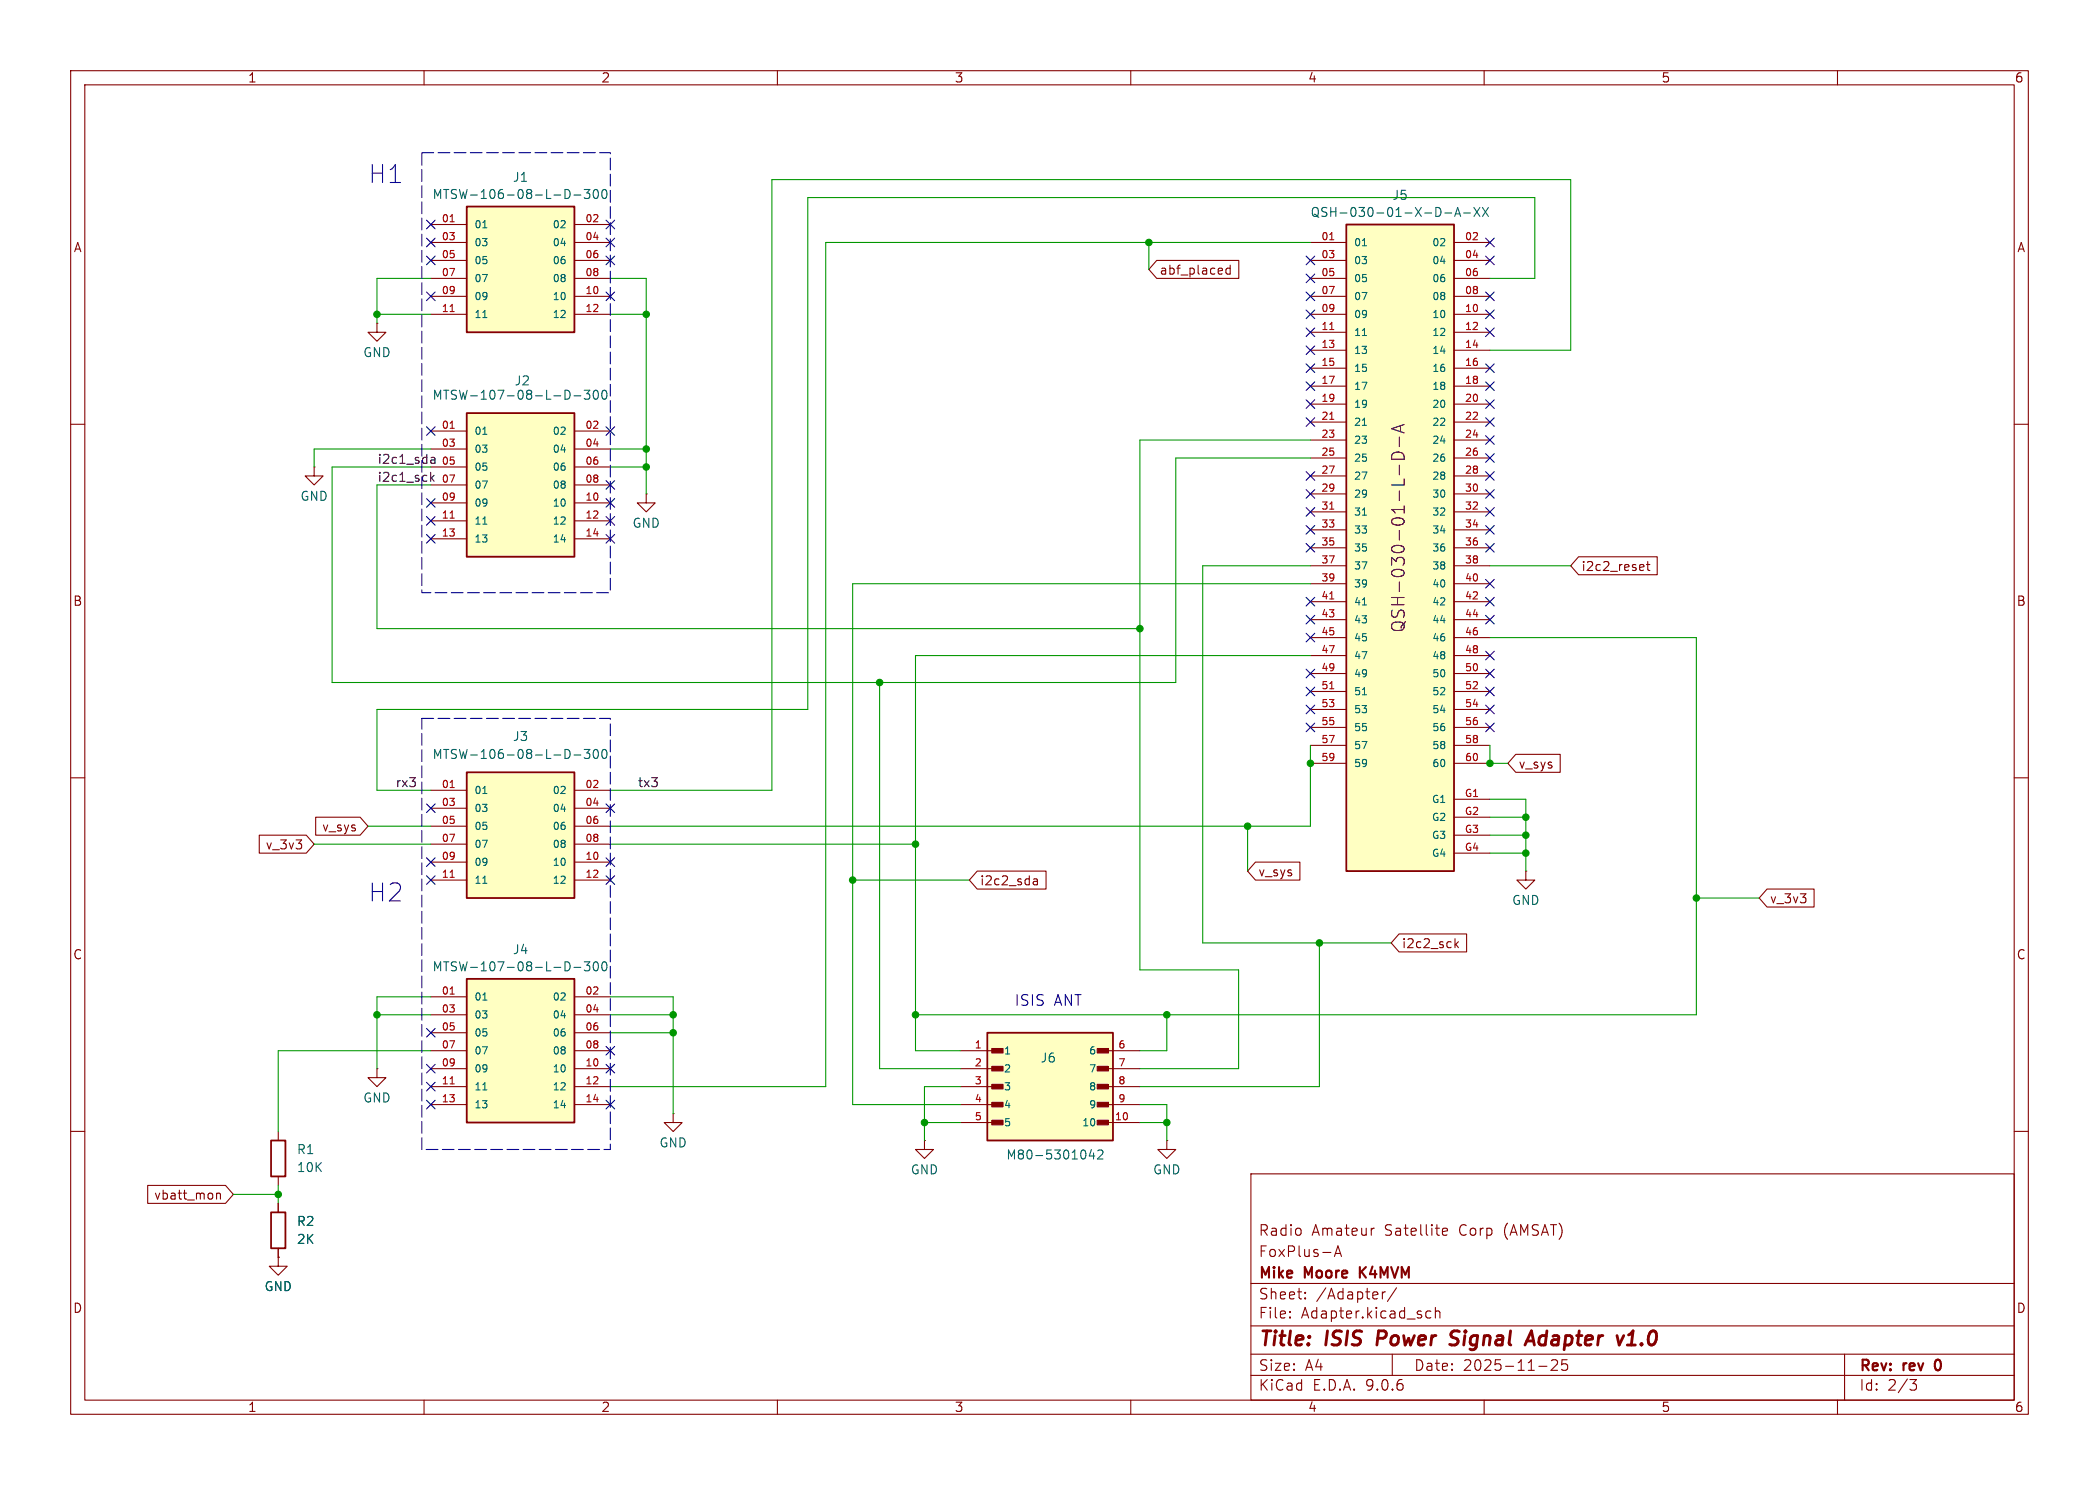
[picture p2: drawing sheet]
<svg xmlns="http://www.w3.org/2000/svg" width="297mm" height="210mm" viewBox="0 0 297 210" stroke-linecap="round" stroke-linejoin="round" font-family="sans-serif">
<g fill="none" stroke="#840000" stroke-width=".15">
<path d="M10 10h277v190h-277zM12 12h273v186h-273zM60 10v2M110 10v2M160 10v2M210 10v2M260 10v2M10 60h2M285 60h2M10 110h2M285 110h2M10 160h2"/>
<path d="M39.4 177.8v1.3h1.2l-1.2 1.2-1.3-1.2h1.3M39.4 177.8h.1M177 166h108v32h-108zM188.8 177.7l.5-1.5 .5 1.5M189 177.3h.7M194.5 173.7l-.3 .1M204.1 174.2l.7-.1-.1-.3-.4-.1-.2 .2 .1 .7 .1 .1 .4-.1M285 160h2M60 198v2M110 198v2M160 198v2M177 194.5h108"/>
<path d="M177 191.5h108M177 187.5h108M177 181.5h108M182.5 186.3h.1l-.1 .1M182.5 186.3v.1M182.5 185.5v.1M182.5 185.5h.1l-.1 .1M184.7 183.6v.1M184.7 183.6h-.1l.1 .1M184.7 182.8v.1M184.7 182.8h-.1l.1 .1M195.6 182.7v1"/>
<path d="M196 182.7l-.3 .1-.1 .2M197 191.5v3M197.6 182.1l-1.3 2M201.8 186.3l.2 .1 .5-.1M202.5 185.5l-.5-.1-.2 .1M203.1 185.5a.37 .37 0 0 1 .6 .1v.8M203.1 184.9v1.5M210 198v2M217.7 193.2h1.2M220.3 192.4l.1 .2-.1 .3-.8 .9h.9M221 192.3v.7l.2-.1h.5l.1 .3v.3l-.3 .3h-.3l-.2-.1M260 198v2"/>
<path d="M261 191.5v6.5M270.2 195.1h1l-.5 .6a.41 .41 0 0 1 .5 .3v.3l-.2 .2-.5 .1"/>
</g>
<path d="M192.4 179.2v1.5M193.3 179.2l-.9 .8M273.8 192.6v.3v.6" fill="none" stroke="#840000" stroke-width=".3"/>
<path d="M195.1 188.2l-.3 2M206.2 190a.85 .85 0 0 1-1.1 .1M206.2 188.2h-.5a.49 .49 0 0 0-.4 .4 .49 .49 0 0 0 .3 .6l.6 .2M215.8 190.2l.9-2 .4 2M216 189.6h1M230.3 190.2h1.1M230.4 188.8l.7-.6-.3 2" fill="none" stroke="#840000" stroke-width=".4"/>
<path d="M190.5 31.8h15.2v91.4h-15.2z" fill="#ffffc2"/>
<path d="M190.5 31.8h15.2v91.4h-15.2z" fill="none" stroke="#840000" stroke-width=".25"/>
<g fill="none" stroke="#840000" stroke-width=".15">
<path d="M185.4 34.3h5.1M185.4 36.8h5.1M185.4 39.4h5.1M205.7 34.3h5.1M205.7 36.8h5.1M205.7 39.4h5.1M185.4 41.9h5.1M185.4 44.5h5.1M185.4 47h5.1M185.4 49.5h5.1M185.4 52.1h5.1M185.4 54.6h5.1"/>
<path d="M185.4 57.2h5.1M185.4 59.7h5.1M205.7 41.9h5.1M205.7 44.5h5.1M205.7 47h5.1M205.7 49.5h5.1M205.7 52.1h5.1M205.7 54.6h5.1M205.7 57.2h5.1M205.7 59.7h5.1M185.4 62.2h5.1M185.4 64.8h5.1"/>
<path d="M185.4 67.3h5.1M185.4 69.9h5.1M185.4 72.4h5.1M185.4 74.9h5.1M185.4 77.5h5.1M205.7 62.2h5.1M205.7 64.8h5.1M205.7 67.3h5.1M205.7 69.9h5.1M205.7 72.4h5.1M205.7 74.9h5.1M205.7 77.5h5.1"/>
<path d="M185.4 80h5.1M185.4 82.6h5.1M185.4 85.1h5.1M185.4 87.6h5.1M185.4 90.2h5.1M185.4 92.7h5.1M185.4 95.3h5.1M185.4 97.8h5.1M205.7 80h5.1M205.7 82.6h5.1M205.7 85.1h5.1M205.7 87.6h5.1"/>
<path d="M205.7 90.2h5.1M205.7 92.7h5.1M205.7 95.3h5.1M205.7 97.8h5.1M185.4 100.3h5.1M185.4 102.9h5.1M185.4 105.4h5.1M185.4 108h5.1M205.7 100.3h5.1M205.7 102.9h5.1M205.7 105.4h5.1M205.7 108h5.1"/>
<path d="M205.7 113h5.1M205.7 115.6h5.1M205.7 118.1h5.1M205.7 120.7h5.1M95.2 157.5v1.3h1.3l-1.3 1.2-1.2-1.2h1.2M95.2 157.5h.1M130.8 161.3v1.3h1.3l-1.3 1.2-1.3-1.2h1.3M130.8 161.3h.1"/>
</g>
<g fill="none" stroke="#006464" stroke-width=".15">
<path d="M192.8 34.8h.6M204.4 30.1h1M205.8 30.6l.5-1.3 .4 1.3M206 30.2h.6M207.1 30.1h1M208.6 29.3l.8 1.3M209.4 29.3l-.8 1.3M209.8 29.3l.8 1.3M210.6 29.3l-.8 1.3M192.8 47.5h.6M192.8 60.2h.6M192.8 72.9h.6"/>
<path d="M192.8 85.6h.6M192.8 98.3h.6"/>
</g>
<path d="M188.2 33.9h.5M188.2 46.6h.5M188.2 59.3h.5M188.2 72h.5M188.2 84.7h.5M188.2 97.4h.5" fill="none" stroke="#a90000" stroke-width=".15"/>
<path d="M66 138.4h15.3v20.4h-15.3z" fill="#ffffc2"/>
<path d="M66 138.4h15.3v20.4h-15.3z" fill="none" stroke="#840000" stroke-width=".25"/>
<g fill="none" stroke="#840000" stroke-width=".15">
<path d="M61 141h5M61 143.5h5M61 146.1h5M61 148.6h5M61 151.1h5M61 153.7h5M61 156.2h5M81.3 141h5.1M81.3 143.5h5.1M81.3 146.1h5.1M81.3 148.6h5.1M81.3 151.1h5.1"/>
<path d="M81.3 153.7h5.1M81.3 156.2h5.1"/>
</g>
<path d="M79.9 136a.64 .64 0 0 1 .8 .7 .64 .64 0 0 1-.8 .6M81.2 136.8h1M82.7 136h.8l-.5 .5 .4 .1v.6l-.2 .1h-.3l-.2-.1M84.1 136.1l.1-.1a.69 .69 0 0 1 .3 1.2l-.1 .1a.69 .69 0 0 1-.3-1.2zM85.3 136.1l.2-.1a.69 .69 0 0 1 .3 1.2l-.2 .1a.69 .69 0 0 1-.3-1.2zM68.3 141.4h.6M68.3 154.1h.6" fill="none" stroke="#006464" stroke-width=".15"/>
<path d="M63.7 140.6h.6M63.7 153.3h.6" fill="none" stroke="#a90000" stroke-width=".15"/>
<path d="M66 109.2h15.3v17.8h-15.3z" fill="#ffffc2"/>
<path d="M66 109.2h15.3v17.8h-15.3z" fill="none" stroke="#840000" stroke-width=".25"/>
<path d="M61 111.8h5M61 114.3h5M61 116.8h5M61 119.4h5M81.3 111.8h5.1M81.3 114.3h5.1M81.3 116.8h5.1M81.3 119.4h5.1M61 121.9h5M61 124.5h5M81.3 121.9h5.1M81.3 124.5h5.1" fill="none" stroke="#840000" stroke-width=".15"/>
<path d="M68.3 112.2h.6M79.9 106a.64 .64 0 0 1 .8 .6 .64 .64 0 0 1-.8 .7M81.2 106.8h1M82.7 106h.8l-.5 .5 .4 .1v.5l-.2 .2h-.3l-.2-.2M84.1 106.1l.1-.1a.69 .69 0 0 1 .3 1.1l-.1 .2a.69 .69 0 0 1-.3-1.2zM85.3 106.1l.2-.1a.69 .69 0 0 1 .3 1.1l-.2 .2a.69 .69 0 0 1-.3-1.2zM68.3 124.9h.6" fill="none" stroke="#006464" stroke-width=".15"/>
<path d="M63.7 111.4h.6M63.7 124.1h.6" fill="none" stroke="#a90000" stroke-width=".15"/>
<path d="M139.7 146.1h17.8v15.2h-17.8z" fill="#ffffc2"/>
<path d="M139.7 146.1h17.8v15.2h-17.8z" fill="none" stroke="#840000" stroke-width=".25"/>
<g fill="#840000" stroke="#840000" stroke-width=".15">
<path d="M140.3 148.3h1.6v.6h-1.6z"/>
<path d="M140.3 150.8h1.6v.6h-1.6z"/>
<path d="M140.3 153.4h1.6v.6h-1.6z"/>
<path d="M140.3 155.9h1.6v.6h-1.6z"/>
<path d="M140.3 158.4h1.6v.7h-1.6z"/>
<path d="M155.3 148.3h1.5v.6h-1.5z"/>
<path d="M155.3 150.8h1.5v.6h-1.5z"/>
<path d="M155.3 153.4h1.5v.6h-1.5z"/>
<path d="M155.3 155.9h1.5v.6h-1.5z"/>
<path d="M155.3 158.4h1.5v.7h-1.5z"/>
</g>
<g fill="none" stroke="#840000" stroke-width=".15">
<path d="M53.3 45.7v1.3h1.3l-1.3 1.3-1.2-1.3h1.2M53.3 45.7h.1M44.4 66v1.3h1.3l-1.3 1.3-1.2-1.3h1.2M44.4 66h.1M215.9 123.2v1.3h1.3l-1.3 1.2-1.3-1.2h1.3M215.9 123.2h.1M135.9 148.6h5.1M135.9 151.1h5.1M135.9 153.7h5.1M135.9 156.2h5.1M135.9 158.8h5.1M156.2 148.6h5.1"/>
<path d="M156.2 151.1h5.1M156.2 153.7h5.1M156.2 156.2h5.1M156.2 158.8h5.1M165.1 161.3v1.3h1.3l-1.3 1.2-1.3-1.2h1.3M165.1 161.3h.1"/>
</g>
<path d="M154.4 162.6l-.3 .9h.8M154.7 163.1v.8M155.3 162.8l.2-.2h.3l.2 .2 .1 .2-.1 .2-.7 .7h.8" fill="none" stroke="#006464" stroke-width=".15"/>
<path d="M66 58.4h15.3v20.3h-15.3z" fill="#ffffc2"/>
<path d="M66 58.4h15.3v20.3h-15.3z" fill="none" stroke="#840000" stroke-width=".25"/>
<g fill="none" stroke="#840000" stroke-width=".15">
<path d="M61 61h5M61 63.5h5M61 66h5M61 68.6h5M61 71.1h5M61 73.7h5M61 76.2h5M81.3 61h5.1M81.3 63.5h5.1M81.3 66h5.1M81.3 68.6h5.1M81.3 71.1h5.1"/>
<path d="M81.3 73.7h5.1M81.3 76.2h5.1"/>
</g>
<path d="M79.9 55.2a.64 .64 0 0 1 .8 .6 .64 .64 0 0 1-.8 .7M81.2 56h1M82.7 55.2h.8l-.5 .5 .4 .1v.5l-.2 .2h-.3l-.2-.2M84.1 55.3l.1-.1a.69 .69 0 0 1 .3 1.1l-.1 .2a.69 .69 0 0 1-.3-1.2zM85.3 55.3l.2-.1a.69 .69 0 0 1 .3 1.1l-.2 .2a.69 .69 0 0 1-.3-1.2zM68.3 61.4h.6M68.3 74.1h.6" fill="none" stroke="#006464" stroke-width=".15"/>
<path d="M63.7 60.6h.6M63.7 73.3h.6" fill="none" stroke="#a90000" stroke-width=".15"/>
<path d="M66 29.2h15.3v17.8h-15.3z" fill="#ffffc2"/>
<path d="M66 29.2h15.3v17.8h-15.3zM38.4 171.5h2v5h-2zM38.4 161.3h2v5.1h-2z" fill="none" stroke="#840000" stroke-width=".25"/>
<g fill="none" stroke="#840000" stroke-width=".15">
<path d="M61 31.8h5M61 34.3h5M61 36.8h5M61 39.4h5M81.3 31.8h5.1M81.3 34.3h5.1M81.3 36.8h5.1M81.3 39.4h5.1M163.7 36.8h11.6v2.6h-11.6l-1.1-1.3zM174.1 37.5v1.3M174.1 38l-.4-.1-.2 .3v.3l.1 .2h.5M61 41.9h5"/>
<path d="M61 44.5h5M81.3 41.9h5.1M81.3 44.5h5.1M91.4 69.9v1.2h1.3l-1.3 1.3-1.2-1.3h1.2M91.4 69.9h.1M223.4 78.7h11.1v2.6h-11.1l-1.2-1.3zM232.2 79.8l.3 .1 .1 .2-.6 .2M233 79.8h.5M233.2 79.4v1.1v.1l.3 .1M232.5 80.6l-.3 .1M36.7 118.1h6.6l1.1 1.3-1.1 1.3h-6.6zM44.7 115.6h6.3l1.1 1.2-1.1 1.3h-6.3z"/>
<path d="M214.5 106.7h6.3v2.5h-6.3l-1.1-1.2zM138.3 123.2h9.7v2.5h-9.7l-1.1-1.2zM146.2 124.9l.2 .2h.4M146.2 124.3h.5l.1 .8M146.8 124.6h-.4l-.2 .2M177.6 121.9h6.3v2.6h-6.3l-1.1-1.3zM198 132.1h9.5v2.5h-9.5l-1.2-1.2zM205.9 132.8v1.2M206 133.5l.4 .5M206.4 133.2l-.5 .5M250 125.7h6.7v2.6h-6.7l-1.1-1.3zM53.3 151.1v1.3h1.3l-1.3 1.3-1.2-1.3h1.2"/>
<path d="M53.3 151.1h.1M20.9 167.6h11l1.1 1.3-1.1 1.3h-11zM30.6 168.7v.9M30.6 168.9l.2-.2 .3 .1 .1 .8M39.4 177.8h.1M39.4 160v1.3M39.4 166.4v1.2M39.4 170.2v1.3M39.4 176.5v1.3"/>
</g>
<path d="M68.3 32.2h.6M79.9 26.8a.64 .64 0 0 1 .8 .6 .64 .64 0 0 1-.8 .7M81.2 27.6h1M82.7 26.8h.8l-.5 .5 .4 .1v.5l-.2 .2h-.3l-.2-.2M84.1 26.9l.1-.1a.69 .69 0 0 1 .3 1.1l-.1 .2a.69 .69 0 0 1-.3-1.2zM85.3 26.9l.2-.1a.69 .69 0 0 1 .3 1.1l-.2 .2a.69 .69 0 0 1-.3-1.2zM68.3 44.9h.6" fill="none" stroke="#006464" stroke-width=".15"/>
<path d="M63.7 31.4h.6M63.7 44.1h.6" fill="none" stroke="#a90000" stroke-width=".15"/>
<path d="M60.9 65.3l.2 .2h.4M60.9 66.8v1.3M61 64.7h.5v.8M61.1 67.6l.3 .5M61.4 67.2l-.5 .5M61.5 65h-.4l-.2 .2" fill="none" stroke="#0f0f0f" stroke-width=".15"/>
<g fill="none" stroke="#009600" stroke-width=".15">
<path d="M61 39.4h-7.7v6.3M86.4 39.4h5v30.5M162.6 34.3v3.8M185.4 34.3h-68.6v119.4h-30.4M210.8 39.4h6.4v-11.5h-102.9v72.4h-61v11.5h7.7M53.3 44.5h7.7M86.4 44.5h5M210.8 49.5h11.4v-24.1h-113v86.4h-22.8M61 68.6h-7.7v20.3h108M61 63.5h-16.6v2.5M86.4 63.5h5M86.4 66h5"/>
<path d="M185.4 62.2h-24.1v75h14v13.9h-14M185.4 64.8h-19v31.7h-119.4v-30.5h14M124.5 96.5v54.6h11.4M185.4 82.6h-64.8v73.6h15.3M185.4 80h-15.2v53.4h26.6M185.4 92.7h-55.9v55.9h6.4M210.8 80h11.4M210.8 90.2h29.2v53.3h-110.5M44.4 119.4h16.6M52.1 116.8h8.9M86.4 119.4h43.1M176.5 116.8v6.4"/>
<path d="M185.4 105.4v11.4h-99M210.8 113h5.1v10.2M210.8 105.4v2.6h2.6M210.8 118.1h5.1M210.8 115.6h5.1M120.6 124.5h16.6M186.7 133.4v20.3h-25.4M210.8 120.7h5.1M240 127h8.9M53.3 143.5h7.7M61 141h-7.7v10.1M61 148.6h-21.6v11.4"/>
<path d="M86.4 141h8.8v16.5M86.4 143.5h8.8M86.4 146.1h8.8M130.8 158.8h5.1M135.9 153.7h-5.1v7.6M161.3 156.2h3.8v5.1M161.3 158.8h3.8M165.1 143.5v5.1h-3.8M33 168.9h6.4M39.4 167.6v2.6"/>
</g>
<g fill="none" stroke="#000084" stroke-width=".15">
<path d="M60.4 36.2l1.2 1.2M60.4 33.7l1.2 1.2M60.4 31.1l1.2 1.3M61.6 36.2l-1.2 1.2M61.6 33.7l-1.2 1.2M61.6 31.1l-1.2 1.3M85.8 31.1l1.2 1.3M85.8 33.7l1.2 1.2M85.8 36.2l1.2 1.2M87 31.1l-1.2 1.3M87 33.7l-1.2 1.2M87 36.2l-1.2 1.2"/>
<path d="M184.8 38.8l1.2 1.2M184.8 36.2l1.2 1.2M186 38.8l-1.2 1.2M186 36.2l-1.2 1.2M210.2 36.2l1.2 1.2M210.2 33.7l1.2 1.2M211.4 36.2l-1.2 1.2M211.4 33.7l-1.2 1.2M60.4 41.3l1.2 1.2M61.6 41.3l-1.2 1.2M85.8 41.3l1.2 1.2M87 41.3l-1.2 1.2"/>
<path d="M184.8 48.9l1.2 1.2M184.8 46.4l1.2 1.2M184.8 43.8l1.2 1.3M184.8 54l1.2 1.2M184.8 51.5l1.2 1.2M184.8 56.5l1.2 1.3M184.8 59.1l1.2 1.2M184.8 41.3l1.2 1.2M186 48.9l-1.2 1.2M186 46.4l-1.2 1.2M186 43.8l-1.2 1.3M186 54l-1.2 1.2"/>
<path d="M186 51.5l-1.2 1.2M186 59.1l-1.2 1.2M186 56.5l-1.2 1.3M186 41.3l-1.2 1.2M210.2 43.8l1.2 1.3M210.2 41.3l1.2 1.2M210.2 56.5l1.2 1.3M210.2 59.1l1.2 1.2M210.2 54l1.2 1.2M210.2 51.5l1.2 1.2M210.2 46.4l1.2 1.2M211.4 43.8l-1.2 1.3"/>
<path d="M211.4 41.3l-1.2 1.2M211.4 56.5l-1.2 1.3M211.4 59.1l-1.2 1.2M211.4 54l-1.2 1.2M211.4 51.5l-1.2 1.2M211.4 46.4l-1.2 1.2M60.4 60.4l1.2 1.2M60.4 70.5l1.2 1.2M60.4 75.6l1.2 1.2M60.4 73.1l1.2 1.2M61.6 60.4l-1.2 1.2M61.6 70.5l-1.2 1.2"/>
<path d="M61.6 75.6l-1.2 1.2M61.6 73.1l-1.2 1.2M85.8 75.6l1.2 1.2M85.8 73.1l1.2 1.2M85.8 70.5l1.2 1.2M85.8 68l1.2 1.2M85.8 60.4l1.2 1.2M87 75.6l-1.2 1.2M87 73.1l-1.2 1.2M87 70.5l-1.2 1.2M87 68l-1.2 1.2M87 60.4l-1.2 1.2"/>
<path d="M184.8 69.2l1.2 1.3M184.8 71.8l1.2 1.2M184.8 66.7l1.2 1.2M184.8 76.9l1.2 1.2M184.8 74.3l1.2 1.2M186 69.2l-1.2 1.3M186 71.8l-1.2 1.2M186 66.7l-1.2 1.2M186 76.9l-1.2 1.2M186 74.3l-1.2 1.2M210.2 69.2l1.2 1.3M210.2 61.6l1.2 1.2"/>
<path d="M210.2 66.7l1.2 1.2M210.2 64.2l1.2 1.2M210.2 74.3l1.2 1.2M210.2 76.9l1.2 1.2M210.2 71.8l1.2 1.2M211.4 69.2l-1.2 1.3M211.4 61.6l-1.2 1.2M211.4 66.7l-1.2 1.2M211.4 64.2l-1.2 1.2M211.4 74.3l-1.2 1.2M211.4 76.9l-1.2 1.2M211.4 71.8l-1.2 1.2"/>
<path d="M184.8 94.6l1.2 1.3M184.8 87l1.2 1.2M184.8 89.6l1.2 1.2M184.8 84.5l1.2 1.2M184.8 99.7l1.2 1.2M184.8 97.2l1.2 1.2M186 94.6l-1.2 1.3M186 84.5l-1.2 1.2M186 89.6l-1.2 1.2M186 99.7l-1.2 1.2M186 87l-1.2 1.2M186 97.2l-1.2 1.2"/>
<path d="M210.2 81.9l1.2 1.3M210.2 99.7l1.2 1.2M210.2 97.2l1.2 1.2M210.2 92.1l1.2 1.2M210.2 84.5l1.2 1.2M210.2 87l1.2 1.2M210.2 94.6l1.2 1.3M211.4 81.9l-1.2 1.3M211.4 99.7l-1.2 1.2M211.4 97.2l-1.2 1.2M211.4 92.1l-1.2 1.2M211.4 84.5l-1.2 1.2"/>
<path d="M211.4 87l-1.2 1.2M211.4 94.6l-1.2 1.3M60.4 113.7l1.2 1.2M61.6 113.7l-1.2 1.2M85.8 113.7l1.2 1.2M87 113.7l-1.2 1.2M184.8 102.3l1.2 1.2M186 102.3l-1.2 1.2M210.2 102.3l1.2 1.2M211.4 102.3l-1.2 1.2M60.4 121.3l1.2 1.2M60.4 123.9l1.2 1.2"/>
<path d="M61.6 121.3l-1.2 1.2M61.6 123.9l-1.2 1.2M85.8 123.9l1.2 1.2M85.8 121.3l1.2 1.2M87 123.9l-1.2 1.2M87 121.3l-1.2 1.2M60.4 153.1l1.2 1.2M60.4 155.6l1.2 1.2M60.4 150.5l1.2 1.2M60.4 145.4l1.2 1.3M61.6 153.1l-1.2 1.2M61.6 155.6l-1.2 1.2"/>
<path d="M61.6 150.5l-1.2 1.2M61.6 145.4l-1.2 1.3M85.8 150.5l1.2 1.2M85.8 148l1.2 1.2M85.8 155.6l1.2 1.2M87 150.5l-1.2 1.2M87 148l-1.2 1.2M87 155.6l-1.2 1.2"/>
</g>
<path d="M197 64.3a1.01 1.01 0 0 1 1.7 .2v.4h-1.8zM198 61.8v1.4M198 65.8v1.3M198.2 60.2v.8M198.7 60l-1.8 .6 1.8 .6" fill="none" stroke="#000" stroke-width=".15"/>
<path d="M59.7 21.6h26.7v62.2h-26.7zM59.7 101.6h26.7v61h-26.7z" fill="none" stroke="#0000c2" stroke-width=".15" stroke-dasharray="1.7 .6"/>
<g fill="#009600" stroke="#009600" stroke-width=".15">
<circle cx="91.4" cy="66" r=".46"/>
<circle cx="53.3" cy="44.5" r=".46"/>
<circle cx="91.4" cy="44.5" r=".46"/>
<circle cx="91.4" cy="63.5" r=".46"/>
<circle cx="161.3" cy="88.9" r=".46"/>
<circle cx="129.5" cy="143.5" r=".46"/>
<circle cx="120.6" cy="124.5" r=".46"/>
<circle cx="124.5" cy="96.5" r=".46"/>
<circle cx="129.5" cy="119.4" r=".46"/>
<circle cx="165.1" cy="158.8" r=".46"/>
<circle cx="165.1" cy="143.5" r=".46"/>
<circle cx="130.8" cy="158.8" r=".46"/>
<circle cx="95.2" cy="143.5" r=".46"/>
<circle cx="95.2" cy="146.1" r=".46"/>
<circle cx="185.4" cy="108" r=".46"/>
<circle cx="186.7" cy="133.4" r=".46"/>
<circle cx="210.8" cy="108" r=".46"/>
<circle cx="215.9" cy="118.1" r=".46"/>
<circle cx="240" cy="127" r=".46"/>
<circle cx="215.9" cy="120.7" r=".46"/>
<circle cx="176.5" cy="116.8" r=".46"/>
<circle cx="215.9" cy="115.6" r=".46"/>
<circle cx="162.6" cy="34.3" r=".46"/>
<circle cx="53.3" cy="143.5" r=".46"/>
<circle cx="39.4" cy="168.9" r=".46"/>
</g>
<g font-size="3.5" fill="#0000c2">
<text x="52.1" y="26.1">H1</text>
<text x="52.1" y="127.7">H2</text>
</g>
<g font-size="2.8" fill="#840000">
<text x="178" y="190.9">Title:</text>
<text x="187.7" y="190.9">ISIS</text>
<text x="195.7" y="190.9">Power</text>
<text x="206.9" y="190.9">Signal</text>
<text x="218.5" y="190.9">Adapter</text>
<text x="232.1" y="190.9">v1.0</text>
</g>
<text font-size="2.5" x="199" y="89.5" transform="rotate(-90 199 89.5)">QSH-030-01-L-D-A</text>
<g font-size="2.1" fill="#0000c2">
<text x="143.5" y="142.5">ISIS</text>
<text x="149.1" y="142.5">ANT</text>
</g>
<g font-size="2.1" fill="#840000">
<text x="178" y="178">FoxPlus-A</text>
<text x="178" y="175">Radio</text>
<text x="185.6" y="175">Amateur</text>
<text x="196" y="175">Satellite</text>
<text x="206.6" y="175">Corp</text>
<text x="213.1" y="175">(AMSAT)</text>
<text x="178" y="184">Sheet:</text>
<text x="178" y="181.2">Mike</text>
<text x="184.7" y="181.2">Moore</text>
<text x="186.2" y="184">/Adapter/</text>
<text x="193.1" y="181.2">K4MVM</text>
<text x="178" y="186.7">File:</text>
<text x="184.1" y="186.7">Adapter.kicad_sch</text>
<text x="178" y="196.9">KiCad</text>
<text x="178" y="194.1">Size:</text>
<text x="184.7" y="194.1">A4</text>
<text x="185.7" y="196.9">E.D.A.</text>
<text x="193.3" y="196.9">9.0.6</text>
<text x="200" y="194.1">Date:</text>
<text x="207" y="194.1">2025-11-25</text>
<text x="263" y="194.3">Rev:</text>
<text x="263" y="196.9">Id:</text>
<text x="267.1" y="196.9">2/3</text>
<text x="269.4" y="194.3">rev</text>
<text x="274.5" y="194.3">0</text>
</g>
<g font-size="1.8" fill="#840000">
<text x="35" y="11.9">1</text>
<text x="85" y="11.9">2</text>
<text x="135" y="11.9">3</text>
<text x="185" y="11.9">4</text>
<text x="235" y="11.9">5</text>
<text x="285" y="11.9">6</text>
<text x="10.3" y="35.9">A</text>
<text x="285.3" y="35.9">A</text>
<text x="164" y="39.1">abf_placed</text>
<text x="223.7" y="81">i2c2_reset</text>
<text x="10.3" y="85.9">B</text>
<text x="285.3" y="85.9">B</text>
<text x="214.8" y="108.9">v_sys</text>
<text x="45.5" y="117.8">v_sys</text>
<text x="37.5" y="120.3">v_3v3</text>
<text x="138.6" y="125.4">i2c2_sda</text>
<text x="178" y="124.1">v_sys</text>
<text x="250.3" y="128">v_3v3</text>
<text x="10.3" y="135.9">C</text>
<text x="198.3" y="134.3">i2c2_sck</text>
<text x="285.3" y="135.9">C</text>
<text x="21.7" y="169.9">vbatt_mon</text>
<text x="10.3" y="185.9">D</text>
<text x="285.3" y="185.9">D</text>
<text x="35" y="199.9">1</text>
<text x="85" y="199.9">2</text>
<text x="135" y="199.9">3</text>
<text x="185" y="199.9">4</text>
<text x="235" y="199.9">5</text>
<text x="285" y="199.9">6</text>
</g>
<g font-size="1.8" fill="#006464">
<text x="61.1" y="28.4">MTSW-106-08-L-D-300</text>
<text x="72.5" y="25.9">J1</text>
<text x="196.9" y="28.5">J5</text>
<text x="185.3" y="30.9">QSH-030-01-X-D-A-XX</text>
<text x="51.3" y="50.7">GND</text>
<text x="61.1" y="56.7">MTSW-107-08-L-D-300</text>
<text x="72.7" y="54.7">J2</text>
<text x="42.4" y="71">GND</text>
<text x="89.4" y="74.8">GND</text>
<text x="61.1" y="107.5">MTSW-106-08-L-D-300</text>
<text x="72.5" y="105">J3</text>
<text x="213.9" y="128.2">GND</text>
<text x="61.1" y="137.6">MTSW-107-08-L-D-300</text>
<text x="72.5" y="135.1">J4</text>
<text x="147.1" y="150.5">J6</text>
<text x="51.3" y="156.1">GND</text>
<text x="41.9" y="163.4">R1</text>
<text x="41.9" y="166">10K</text>
<text x="93.2" y="162.5">GND</text>
<text x="128.8" y="166.3">GND</text>
<text x="142.3" y="164.2">M80-5301042</text>
<text x="163.1" y="166.3">GND</text>
<text x="41.9" y="173.6">R2</text>
<text x="41.9" y="176.1">2K</text>
<text x="37.3" y="182.8">GND</text>
</g>
<g font-size="1.8" fill="#0f0f0f">
<text x="53.3" y="65.7">i2c1_sda</text>
<text x="53.3" y="68.2">i2c1_sck</text>
<text x="55.9" y="111.4">rx3</text>
<text x="90.2" y="111.4">tx3</text>
</g>
<g font-size="1.4" fill="#a90000">
<text x="62.4" y="31.5">01</text>
<text x="62.4" y="34">03</text>
<text x="82.7" y="31.5">02</text>
<text x="82.7" y="34">04</text>
<text x="186.9" y="34">01</text>
<text x="207.2" y="34">02</text>
<text x="62.4" y="36.6">05</text>
<text x="62.4" y="39.1">07</text>
<text x="62.4" y="41.7">09</text>
<text x="82.7" y="36.6">06</text>
<text x="82.7" y="39.1">08</text>
<text x="82.7" y="41.7">10</text>
<text x="186.9" y="36.6">03</text>
<text x="186.9" y="39.1">05</text>
<text x="186.9" y="41.7">07</text>
<text x="207.2" y="36.6">04</text>
<text x="207.2" y="39.1">06</text>
<text x="207.2" y="41.7">08</text>
<text x="62.4" y="44.2">11</text>
<text x="82.7" y="44.2">12</text>
<text x="186.9" y="44.2">09</text>
<text x="186.9" y="46.7">11</text>
<text x="207.2" y="44.2">10</text>
<text x="207.2" y="46.7">12</text>
<text x="186.9" y="49.3">13</text>
<text x="186.9" y="51.8">15</text>
<text x="207.2" y="49.3">14</text>
<text x="207.2" y="51.8">16</text>
<text x="186.9" y="54.4">17</text>
<text x="186.9" y="56.9">19</text>
<text x="186.9" y="59.4">21</text>
<text x="207.2" y="54.4">18</text>
<text x="207.2" y="56.9">20</text>
<text x="207.2" y="59.4">22</text>
<text x="62.4" y="60.7">01</text>
<text x="62.4" y="63.2">03</text>
<text x="62.4" y="65.8">05</text>
<text x="82.7" y="60.7">02</text>
<text x="82.7" y="63.2">04</text>
<text x="82.7" y="65.8">06</text>
<text x="186.9" y="62">23</text>
<text x="186.9" y="64.5">25</text>
<text x="207.2" y="62">24</text>
<text x="207.2" y="64.5">26</text>
<text x="62.4" y="68.3">07</text>
<text x="62.4" y="70.9">09</text>
<text x="82.7" y="68.3">08</text>
<text x="82.7" y="70.9">10</text>
<text x="186.9" y="67.1">27</text>
<text x="186.9" y="69.6">29</text>
<text x="207.2" y="67.1">28</text>
<text x="207.2" y="69.6">30</text>
<text x="62.4" y="73.4">11</text>
<text x="62.4" y="75.9">13</text>
<text x="82.7" y="73.4">12</text>
<text x="82.7" y="75.9">14</text>
<text x="186.9" y="72.1">31</text>
<text x="186.9" y="74.7">33</text>
<text x="186.9" y="77.2">35</text>
<text x="207.2" y="72.1">32</text>
<text x="207.2" y="74.7">34</text>
<text x="207.2" y="77.2">36</text>
<text x="186.9" y="79.8">37</text>
<text x="186.9" y="82.3">39</text>
<text x="207.2" y="79.8">38</text>
<text x="207.2" y="82.3">40</text>
<text x="186.9" y="84.8">41</text>
<text x="186.9" y="87.4">43</text>
<text x="186.9" y="89.9">45</text>
<text x="207.2" y="84.8">42</text>
<text x="207.2" y="87.4">44</text>
<text x="207.2" y="89.9">46</text>
<text x="186.9" y="92.5">47</text>
<text x="186.9" y="95">49</text>
<text x="207.2" y="92.5">48</text>
<text x="207.2" y="95">50</text>
<text x="186.9" y="97.5">51</text>
<text x="186.9" y="100.1">53</text>
<text x="207.2" y="97.5">52</text>
<text x="207.2" y="100.1">54</text>
<text x="186.9" y="102.6">55</text>
<text x="186.9" y="105.2">57</text>
<text x="186.9" y="107.7">59</text>
<text x="207.2" y="102.6">56</text>
<text x="207.2" y="105.2">58</text>
<text x="207.2" y="107.7">60</text>
<text x="62.4" y="111.5">01</text>
<text x="82.7" y="111.5">02</text>
<text x="207.2" y="112.8">G1</text>
<text x="62.4" y="114">03</text>
<text x="62.4" y="116.6">05</text>
<text x="62.4" y="119.1">07</text>
<text x="82.7" y="114">04</text>
<text x="82.7" y="116.6">06</text>
<text x="82.7" y="119.1">08</text>
<text x="207.2" y="115.3">G2</text>
<text x="207.2" y="117.9">G3</text>
<text x="62.4" y="121.7">09</text>
<text x="62.4" y="124.2">11</text>
<text x="82.7" y="121.7">10</text>
<text x="82.7" y="124.2">12</text>
<text x="207.2" y="120.4">G4</text>
<text x="62.4" y="140.7">01</text>
<text x="62.4" y="143.3">03</text>
<text x="82.7" y="140.7">02</text>
<text x="82.7" y="143.3">04</text>
<text x="62.4" y="145.8">05</text>
<text x="62.4" y="148.3">07</text>
<text x="82.7" y="145.8">06</text>
<text x="82.7" y="148.3">08</text>
<text x="137.8" y="148.3">1</text>
<text x="158.1" y="148.3">6</text>
<text x="62.4" y="150.9">09</text>
<text x="62.4" y="153.4">11</text>
<text x="62.4" y="156">13</text>
<text x="82.7" y="150.9">10</text>
<text x="82.7" y="153.4">12</text>
<text x="82.7" y="156">14</text>
<text x="137.8" y="150.9">2</text>
<text x="137.8" y="153.4">3</text>
<text x="137.8" y="156">4</text>
<text x="158.1" y="150.9">7</text>
<text x="158.1" y="153.4">8</text>
<text x="158.1" y="156">9</text>
<text x="137.8" y="158.5">5</text>
<text x="157.7" y="158.5">10</text>
</g>
<g font-size="1.4" fill="#006464">
<text x="67.1" y="32.5">01</text>
<text x="67.1" y="35">03</text>
<text x="78.1" y="32.5">02</text>
<text x="78.1" y="35">04</text>
<text x="191.5" y="35">01</text>
<text x="202.5" y="35">02</text>
<text x="67.1" y="37.6">05</text>
<text x="67.1" y="40.1">07</text>
<text x="78.1" y="37.6">06</text>
<text x="78.1" y="40.1">08</text>
<text x="191.5" y="37.6">03</text>
<text x="191.5" y="40.1">05</text>
<text x="202.5" y="37.6">04</text>
<text x="202.5" y="40.1">06</text>
<text x="67.1" y="42.6">09</text>
<text x="67.1" y="45.2">11</text>
<text x="78.1" y="42.6">10</text>
<text x="78.1" y="45.2">12</text>
<text x="191.5" y="42.6">07</text>
<text x="191.5" y="45.2">09</text>
<text x="191.5" y="47.7">11</text>
<text x="202.5" y="42.6">08</text>
<text x="202.5" y="45.2">10</text>
<text x="202.5" y="47.7">12</text>
<text x="191.5" y="50.3">13</text>
<text x="191.5" y="52.8">15</text>
<text x="202.5" y="50.3">14</text>
<text x="202.5" y="52.8">16</text>
<text x="191.5" y="55.3">17</text>
<text x="191.5" y="57.9">19</text>
<text x="202.5" y="55.3">18</text>
<text x="202.5" y="57.9">20</text>
<text x="67.1" y="61.7">01</text>
<text x="67.1" y="64.2">03</text>
<text x="78.1" y="61.7">02</text>
<text x="78.1" y="64.2">04</text>
<text x="191.5" y="60.4">21</text>
<text x="191.5" y="63">23</text>
<text x="191.5" y="65.5">25</text>
<text x="202.5" y="60.4">22</text>
<text x="202.5" y="63">24</text>
<text x="202.5" y="65.5">26</text>
<text x="67.1" y="66.8">05</text>
<text x="67.1" y="69.3">07</text>
<text x="67.1" y="71.9">09</text>
<text x="78.1" y="66.8">06</text>
<text x="78.1" y="69.3">08</text>
<text x="78.1" y="71.9">10</text>
<text x="191.5" y="68">27</text>
<text x="191.5" y="70.6">29</text>
<text x="202.5" y="68">28</text>
<text x="202.5" y="70.6">30</text>
<text x="67.1" y="74.4">11</text>
<text x="67.1" y="76.9">13</text>
<text x="78.1" y="74.4">12</text>
<text x="78.1" y="76.9">14</text>
<text x="191.5" y="73.1">31</text>
<text x="191.5" y="75.7">33</text>
<text x="202.5" y="73.1">32</text>
<text x="202.5" y="75.7">34</text>
<text x="191.5" y="78.2">35</text>
<text x="191.5" y="80.7">37</text>
<text x="191.5" y="83.3">39</text>
<text x="202.5" y="78.2">36</text>
<text x="202.5" y="80.7">38</text>
<text x="202.5" y="83.3">40</text>
<text x="191.5" y="85.8">41</text>
<text x="191.5" y="88.4">43</text>
<text x="202.5" y="85.8">42</text>
<text x="202.5" y="88.4">44</text>
<text x="191.5" y="90.9">45</text>
<text x="191.5" y="93.4">47</text>
<text x="191.5" y="96">49</text>
<text x="202.5" y="90.9">46</text>
<text x="202.5" y="93.4">48</text>
<text x="202.5" y="96">50</text>
<text x="191.5" y="98.5">51</text>
<text x="191.5" y="101.1">53</text>
<text x="202.5" y="98.5">52</text>
<text x="202.5" y="101.1">54</text>
<text x="191.5" y="103.6">55</text>
<text x="191.5" y="106.1">57</text>
<text x="202.5" y="103.6">56</text>
<text x="202.5" y="106.1">58</text>
<text x="67.1" y="112.5">01</text>
<text x="78.1" y="112.5">02</text>
<text x="191.5" y="108.7">59</text>
<text x="202.5" y="113.8">G1</text>
<text x="202.5" y="108.7">60</text>
<text x="67.1" y="115">03</text>
<text x="67.1" y="117.6">05</text>
<text x="78.1" y="115">04</text>
<text x="78.1" y="117.6">06</text>
<text x="202.5" y="116.3">G2</text>
<text x="202.5" y="118.8">G3</text>
<text x="67.1" y="120.1">07</text>
<text x="67.1" y="122.7">09</text>
<text x="67.1" y="125.2">11</text>
<text x="78.1" y="120.1">08</text>
<text x="78.1" y="122.7">10</text>
<text x="78.1" y="125.2">12</text>
<text x="202.5" y="121.4">G4</text>
<text x="67.1" y="141.7">01</text>
<text x="78.1" y="141.7">02</text>
<text x="67.1" y="144.2">03</text>
<text x="67.1" y="146.8">05</text>
<text x="67.1" y="149.3">07</text>
<text x="78.1" y="144.2">04</text>
<text x="78.1" y="146.8">06</text>
<text x="78.1" y="149.3">08</text>
<text x="142" y="149.3">1</text>
<text x="154" y="149.3">6</text>
<text x="67.1" y="151.9">09</text>
<text x="67.1" y="154.4">11</text>
<text x="78.1" y="151.9">10</text>
<text x="78.1" y="154.4">12</text>
<text x="142" y="151.9">2</text>
<text x="142" y="154.4">3</text>
<text x="154" y="151.9">7</text>
<text x="154" y="154.4">8</text>
<text x="67.1" y="156.9">13</text>
<text x="78.1" y="156.9">14</text>
<text x="142" y="156.9">4</text>
<text x="142" y="159.5">5</text>
<text x="153" y="159.5">10</text>
<text x="154" y="156.9">9</text>
</g>
</svg>
